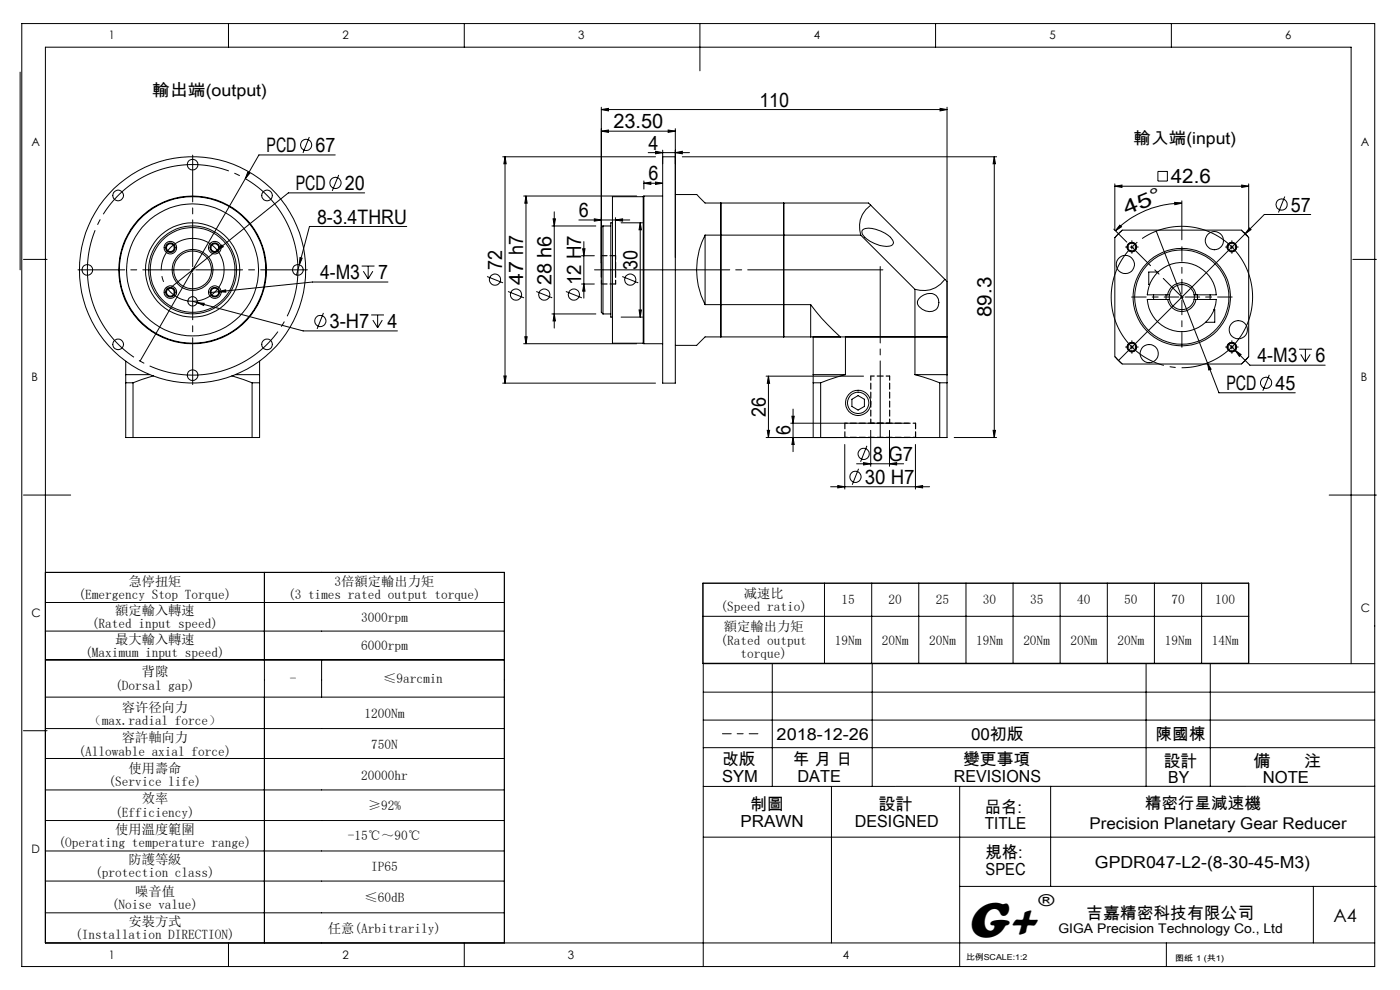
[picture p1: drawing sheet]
<svg xmlns="http://www.w3.org/2000/svg" width="297mm" height="210mm" viewBox="0 0 297 210" stroke-linecap="round" stroke-linejoin="round" font-family="sans-serif">
<g fill="none" stroke="#000" stroke-width=".21">
<path d="M4.3 15.3v41.9M4.6 5h287v200h-287zM48.5 5v5M98.5 5v5M148.5 5v10M198.5 5v5M248.5 5v5M52 37.9l-22.3 38.7M52.6 36.5l.4 .3-1 1.1zM65.6 29.1l-1.3 3.3M71.1 32.9h-16.2l-2.9 5M71.9 37.1l-1.4 3.4"/>
<path d="M106.6 33.3h32.5M107.1 33.3v48M107.1 33.3l.3 1.4h-.5zM127.6 23.2l1.5-.2v.5zM127.6 27.8l1.5-.2v.5zM127.6 22.7v36.1M127.6 23.2h73.3M127.6 27.8h15.7M136.6 38.9l1.5-.3v.5zM136.6 38.4v1.7M136.6 38.9h4M137.5 32.4h8.8"/>
<path d="M139.1 32.1l1.5 .3-1.5 .2zM139.1 38.6l1.5 .3-1.5 .2zM140.6 33.3h2.7v48h-2.7zM140.6 31.8v2.9M141.7 27.6l1.6 .2-1.6 .3zM143.3 32.4l1.4-.3v.5zM143.3 27.3v27.3M144.7 33.3h66.7M199.4 23l1.5 .2-1.5 .3zM200.9 22.7v57M210.9 33.3v59.5M210.9 33.3l.3 1.4h-.5z"/>
<path d="M236.5 39.5l1.5-.2v.4zM236.5 39v9.9M236.5 39.5h28.4M245.6 36.4h2v2h-2zM263.4 39.3l1.5 .2-1.5 .2zM264.9 39v9.9M5 55h5M40.5 57.2h.7M40.9 56.9v.7M47.1 52l.3 .3-1.4 .8zM63.5 56.2l-.6 2.1M63.6 54.6l.5 .2-.6 1.4z"/>
<path d="M76.7 56.4h2.7M77.1 57.5l1 1.7M77.4 40.9h-16.2l-25.5 20.5M78.1 56.4v2.8M79.1 57.5l-1 1.7M82.3 59.8h-16l-19.9 2.1M86.3 48h-20.6l-2.2 8.2M103.3 58.7l3.4 1.3M111.1 41.6h24M111.6 41.6v31.3M111.6 41.6l.2 1.5h-.5zM117.1 47.9h9.3"/>
<path d="M117.3 46.4h.5l-.2 1.5zM117.6 44.9v24.7M122.8 46.7h10.8M123.4 54.2h2.7M123.6 52.8h.5l-.2 1.4zM123.9 51.3v11.9M126.1 46.4l1.5 .3-1.5 .2zM127.9 47.9v18.7M127.9 47.9l-.3 .4v17.3a.86 .86 0 0 0 .3 1M127.9 47.9h1.7M129.9 47.3h-.3v20h.3M130.6 46.7l1.5-.3v.5z"/>
<path d="M130.6 46.2v12.6M131.8 47.3h4.5M132 58.7l3.4 1.3M135.8 47.3v20M135.8 47.3l.3 1.4h-.5zM136.5 41.7v31.1M136.5 41.7h-6.6v31.1h6.6M136.6 41.6v31.3M136.6 41.6h4M136.6 41.6l-.1 .1M143.3 41.3h4.5l1.8 1.8h34.7l.4 .4M149.6 49.9a16 16 0 0 0 0 14.7"/>
<path d="M149.6 49.9h33M149.6 49.9v14.7M152.9 43.1v28.4M166.3 43.1v28.4M182.6 49.9l11.5 11.5M183 48.7a2.76 2.76 0 0 1 2.8-.1 4.9 4.9 0 0 1 3.7 2.9 .87 .87 0 0 1-.8 .7 6.9 6.9 0 0 1-5.7-2.4 .86 .86 0 0 1 0-1.1zM184.7 43.5a5.5 5.5 0 0 0-2.1 6.4M184.7 43.5l15.7 15.8M200.4 59.3a5.5 5.5 0 0 1-6.3 2.1M200.4 59.3l.5 .4M236.3 48.6l2.7 2.8M237.2 49.6l.9-.8h25.2l.5 .4 1.1 1.2v25.3l-.6 .7-1 .8h-25.2l-.4-.3-1.2-1.2v-25.3z"/>
<path d="M237.6 47.8l.3 .3-1.3 .9zM238.1 48.8l-1.6 1.6M239.1 52.7a.99 .99 0 0 1 .9-1.3 .99 .99 0 0 1 1.1 1.1 .99 .99 0 0 1-1.2 .9M239.8 52.4h.7M240.1 52.1v.7M245.3 49l10.9 28M245.7 57.7h-2v2.7h.2M249.2 42.9l1.5 .2-1.5 .3zM250.7 43.1a19.8 19.8 0 0 0-14.1 5.9M250.7 42.6v8.3M260.4 52.7a1 1 0 0 1 .8-1.3 1 1 0 0 1 1.1 1.1 1 1 0 0 1-1.2 .9M261 52.4h.7"/>
<path d="M261.3 52.1v.7M263.3 48.8l1.6 1.6M264.2 49.6l-26.9 26.9M265 48.4l.4 .3-1.2 .9zM272.6 41.7l-1.4 3.4M278.1 45.5h-9.9l-4 4.1M287 55h5M26.7 79.5h5.1M26.7 79.5v1.7M26.7 76.6v2.9M32.6 79.7l-4.4 1.5M40.9 63.9l.9 .3"/>
<path d="M41.8 64.2l1.5 .1-.1 .5zM41.8 64.2l22.5 6h20M46.4 61.9l1.5-.4v.5zM46.4 61.9l-1.7 .1M49.2 79.7l4.3 1.5M50 79.5h5.1M55.1 79.5v1.7M55.1 76.6v2.9M68.6 66.4l-1.3 3.4M78.7 66.8h2.8M79.1 67.9l1 1.6M80.1 66.8v2.7"/>
<path d="M81.1 67.9l-1 1.6M106.9 79.8h.5l-.3 1.5zM107.8 61.8l3.4 1.4M111.1 72.9h24M111.3 71.4h.5l-.2 1.5zM113.8 61.8l3.4 1.4M117.1 66.6h9.3M117.6 66.6l.2 1.5h-.5zM120.1 61.8l3.3 1.4M123.4 60.2h2.7M123.9 60.2l.2 1.6h-.5zM127.9 66.6h1.7"/>
<path d="M131.8 67.3h4.5M135.6 65.7h.5l-.3 1.6zM136.5 72.8l.1 .1M136.6 72.9h4M149.6 64.6h22.4M162.5 79.8h20.7M163 79.8v13M163 79.8l.3 1.5h-.5zM172 71.5h-22.4l-1.8 1.7-4.5 .1M172 64.6v6.9M172 64.6a42.6 42.6 0 0 0 6.3 6.9M172 71.5h6.3"/>
<path d="M172.5 79.5h6.9M172.5 79.5v1.7M178.3 71.5h22.6M178.3 71.5h-5.8v8M179.4 79.5l-5.3 1.7M179.4 71.5v8M194.1 79.5h6.8v1.7M194.1 79.5l5.3 1.7M194.1 61.4v18.1M195 63.3a2.58 2.58 0 0 1 3.8-.4 2 2 0 0 1 0 2.4 2 2 0 0 1-2.4 .7 2.19 2.19 0 0 1-1.8-1.8zM236.5 75.7l.8 .8M237.3 76.5l.8 .7"/>
<path d="M239.1 73.9a1 1 0 0 1 .9-1.3 1 1 0 0 1 1.1 1.1 1 1 0 0 1-1.2 .9M239.8 73.6h.7M240.1 73.3v.7M244.7 62.5v1M247.4 62.5v1M247.7 63.5h-4.3a7.3 7.3 0 0 0 7.3 6.9 7.3 7.3 0 0 0 7.3-6.9h-4.3M247.7 63.5a3.1 3.1 0 0 0 3 2.6 3.1 3.1 0 0 0 3-2.6M247.7 62.5h-4.3a7.3 7.3 0 0 1 7.3-6.8 7.3 7.3 0 0 1 7.3 6.8h-4.3M247.7 62.5a3.1 3.1 0 0 1 3-2.5 3.1 3.1 0 0 1 3 2.5M247.7 63.5h.4M247.7 62.5h.4M248.1 63.5a2.66 2.66 0 0 0 2.6 2.2 2.66 2.66 0 0 0 2.6-2.2"/>
<path d="M248.1 62.5a2.65 2.65 0 0 1 2.6-2.1 2.65 2.65 0 0 1 2.6 2.1M248.1 62.5v1M250.4 63h.6M250.7 62.7v.7M253.3 63.5h.4M253.3 62.5h.4M253.3 62.5v1M254 62.5v1M256.2 77l.7 1.3-.5 .2zM256.2 77l2.4 6.3h16.2M256.7 62.5v1M257.5 65.7h.2v2.7h-2"/>
<path d="M260.4 73.9a1.01 1.01 0 0 1 .8-1.3 1.01 1.01 0 0 1 1.1 1.1 1.01 1.01 0 0 1-1.2 .9M260.6 72.9l1.4 1.4M261 73.6h.7M261.3 73.3v.7M262 74.3l1.3 .9-.4 .4zM262 74.3l3.1 3.2h16M264.9 75.7l-1.6 1.5M269.3 79.5l-1.4 3.4M275.6 74.1h2.7M275.9 75.2l1 1.6M276.9 74.1v2.7M278 75.2l-1.1 1.6"/>
<path d="M26.7 81.2h1.5M26.7 81.2v11.6h1.5M28.2 92.8h25.3M28.2 81.2v11.6M53.5 81.2h1.6M53.5 81.2v11.6M55.1 81.2v11.6h-1.6M106.6 81.3h32.5M162.5 92.8h36.9M162.8 91.3h.5l-.3 1.5zM167.7 89.8h25M168 88.3h.5l-.3 1.5z"/>
<path d="M168.2 86.8v9M168.2 92.8l.3 1.5h-.5zM172.5 81.2h1.6M172.5 81.2v11.6h1.6v-11.6M179.2 94.3v9.4M180.7 84.7l1.3-.8 1.4 .8v1.5l-1.4 .8-1.3-.8zM181.7 98.4h10M182.1 99.4l-1.3 3.4M183.2 98.1l1.5 .3-1.5 .2zM183.9 94.6l-1.3 3.4M184.7 91.3v7.6M188.7 98.4l1.5-.3v.5z"/>
<path d="M188.7 91.3v7.6M194.2 94.3v9.4M199.4 81.2h1.5M199.4 81.2v11.6M200.9 81.2v11.6h-1.5M202.4 92.8h9M210.7 91.3h.5l-.3 1.5zM5 105h10M176.2 103.2h21M177.7 103l1.5 .2-1.5 .3zM194.2 103.2l1.5-.2v.5zM282 105h10"/>
<path d="M9.6 121.4h97.4v78.6M9.6 127.8h97.4M9.6 133.9h97.4M9.6 140h97.4M56.1 121.4v78.6M68.2 140v7.9M149.1 123.7h115.8v17h-115.8zM149.1 130.7h115.8M174.9 123.7v17M184.9 123.7v17M194.9 123.7v17M204.9 123.7v17"/>
<path d="M214.9 123.7v17M224.9 123.7v17M234.9 123.7v17M244.9 123.7v17M254.9 123.7v17M5 155h5M9.6 147.9h97.4M9.6 154.5h97.4M149.2 152.7h142.4M149.2 146.8h142.4M149.2 158.6h142.4M163.8 140.8v26"/>
<path d="M185 140.8v26M243.1 140.8v26M256.8 140.8v26M286.6 140.8v-130.8h-277v190h282M291.6 140.8h-142.4v64.2M9.6 160.9h97.4M9.6 167.6h97.4M9.6 174.1h97.4M149.2 177.6h142.4M176.4 166.8v33.2M203.6 166.8v38.2M222.9 166.8v21.2"/>
<path d="M291.6 166.8h-142.4M9.6 180.5h97.4M9.6 186.9h97.4M9.6 193.6h97.4M203.6 188h88.4M278.6 188v12M48.5 200v5M98.5 200v5M247.4 200v5"/>
<circle cx="40.9" cy="34.9" r="1.13"/>
<circle cx="64.9" cy="30.7" r="1.2"/>
<circle cx="71.2" cy="38.8" r="1.18"/>
<circle cx="18.5" cy="57.3" r="1.13"/>
<circle cx="25.1" cy="41.5" r="1.14"/>
<circle cx="36.1" cy="52.6" r="1.01"/>
<circle cx="36.1" cy="52.5" r="1.33"/>
<circle cx="36.1" cy="52.5" r=".83"/>
<circle cx="40.8" cy="57.3" r="24"/>
<circle cx="40.9" cy="57.3" r="4.3"/>
<circle cx="40.9" cy="57.3" r="15.7"/>
<circle cx="40.9" cy="57.3" r="9"/>
<circle cx="40.9" cy="57.3" r="10"/>
<circle cx="40.9" cy="57.3" r="9.3"/>
<circle cx="40.9" cy="57.3" r="15.5"/>
<circle cx="40.9" cy="57.3" r="14"/>
<circle cx="40.9" cy="57.3" r="4"/>
<circle cx="45.6" cy="52.5" r=".82"/>
<circle cx="45.6" cy="52.6" r="1.03"/>
<circle cx="45.6" cy="52.5" r="1.34"/>
<circle cx="56.6" cy="41.5" r="1.14"/>
<circle cx="63.2" cy="57.3" r="1.13"/>
<circle cx="105" cy="59.3" r="1.19"/>
<circle cx="133.7" cy="59.3" r="1.19"/>
<circle cx="238.7" cy="56.1" r="1.92"/>
<circle cx="240.1" cy="52.4" r="1.01"/>
<circle cx="240.1" cy="52.4" r=".83"/>
<circle cx="257.6" cy="51" r="1.93"/>
<circle cx="261.3" cy="52.4" r=".84"/>
<circle cx="261.3" cy="52.4" r="1.02"/>
<circle cx="271.9" cy="43.4" r="1.19"/>
<circle cx="25.1" cy="73" r="1.14"/>
<circle cx="36.1" cy="62" r="1.01"/>
<circle cx="36.1" cy="62" r=".84"/>
<circle cx="36.1" cy="62" r="1.32"/>
<circle cx="40.8" cy="63.9" r=".99"/>
<circle cx="40.9" cy="79.6" r="1.13"/>
<circle cx="45.6" cy="62" r=".83"/>
<circle cx="45.6" cy="62" r="1.03"/>
<circle cx="45.6" cy="62" r="1.33"/>
<circle cx="56.6" cy="73" r="1.14"/>
<circle cx="68" cy="68.1" r="1.19"/>
<circle cx="109.5" cy="62.5" r="1.19"/>
<circle cx="115.5" cy="62.5" r="1.19"/>
<circle cx="121.7" cy="62.5" r="1.19"/>
<circle cx="240.1" cy="73.6" r=".83"/>
<circle cx="240.1" cy="73.6" r="1.01"/>
<circle cx="243.8" cy="75" r="1.93"/>
<circle cx="250.7" cy="63" r="10"/>
<circle cx="250.7" cy="63" r="10.3"/>
<circle cx="261.3" cy="73.6" r=".83"/>
<circle cx="261.3" cy="73.6" r="1.02"/>
<circle cx="262.7" cy="69.9" r="1.94"/>
<circle cx="182" cy="85.5" r="2.26"/>
<circle cx="182.1" cy="85.5" r="2.67"/>
<circle cx="183.2" cy="96.3" r="1.18"/>
<circle cx="268.6" cy="81.2" r="1.18"/>
<circle cx="181.5" cy="101.1" r="1.19"/>
</g>
<path d="M47.2 55.3a6.7 6.7 0 0 0-11.1-2.7 6.7 6.7 0 0 0 3 11.1 6.7 6.7 0 0 0 8.2-8.1l-.1-.3" fill="none" stroke="#000" stroke-width=".21" stroke-dasharray="30.5 1.3 1.3 1.3" stroke-dashoffset="11.4" stroke-linecap="butt"/>
<path d="M62.2 50.7a22.3 22.3 0 0 0-37.4-9 22.3 22.3 0 0 0 10.2 37.1 22.3 22.3 0 0 0 27.6-26.8l-.4-1.3" fill="none" stroke="#000" stroke-width=".21" stroke-dasharray="30.5 1.3 1.3 1.3" stroke-dashoffset="13.7" stroke-linecap="butt"/>
<path d="M265.1 58.6a15 15 0 0 0-25.1-6.1 15 15 0 0 0 6.6 24.9 15 15 0 0 0 18.8-17.7l-.3-1.1" fill="none" stroke="#000" stroke-width=".21" stroke-dasharray="30.5 1.3 1.3 1.3" stroke-dashoffset="2.4" stroke-linecap="butt"/>
<path d="M40.2 57.2h-23.7M40.9 56.6v-23.7M40.9 57.9v23.7M41.5 57.2h23.7" fill="none" stroke="#000" stroke-width=".21" stroke-dasharray="30.5 1.3 1.3 1.3" stroke-dashoffset="20.6"/>
<path d="M187.3 57.2h-61.2" fill="none" stroke="#000" stroke-width=".21" stroke-dasharray="30.5 1.3 1.3 1.3" stroke-dashoffset="1.8"/>
<path d="M186.7 92.8v-36.3" fill="none" stroke="#000" stroke-width=".21" stroke-dasharray="30.5 1.3 1.3 1.3" stroke-dashoffset="14.3"/>
<path d="M240.1 52.4l10.6 10.6" fill="none" stroke="#000" stroke-width=".21" stroke-dasharray="30.5 1.3 1.3 1.3" stroke-dashoffset="24.9"/>
<path d="M153.3 155.6h7.5" fill="none" stroke="#000" stroke-width=".21" stroke-dasharray="30.5 1.3 1.3 1.3" stroke-dashoffset="28.6"/>
<path d="M127.6 54.2h3M127.6 60.2h3M179.2 89.8v3M194.2 89.8v3" fill="none" stroke="#000" stroke-width=".25" stroke-dasharray="1.3 .6" stroke-dashoffset=".1"/>
<path d="M127.6 54.2v6M130.6 54.2v6M184.7 79.8h4M184.7 89.8h4" fill="none" stroke="#000" stroke-width=".25" stroke-dasharray="1.3 .6" stroke-dashoffset=".5"/>
<path d="M184.7 79.8v10M188.7 79.8v10" fill="none" stroke="#000" stroke-width=".25" stroke-dasharray="1.3 .6" stroke-dashoffset=".4"/>
<path d="M179.2 89.8h15M179.2 92.8h15" fill="none" stroke="#000" stroke-width=".25" stroke-dasharray="1.3 .6" stroke-dashoffset=".8"/>
<g fill="none" stroke="#000" stroke-width=".21" stroke-dasharray="30.5 1.3 1.3 1.3">
<path d="M239.5 52.4h-.7M240.1 51.7v-.7M240.1 53.1v.6M240.8 52.4h.7M260.7 52.4h-.7M261.3 51.7v-.7M261.3 53.1v.6M262 52.4h.7M239.5 73.6h-.7M240.1 72.9v-.6M240.1 74.3v.7M240.8 73.6h.7"/>
<path d="M260.7 73.6h-.7M261.3 72.9v-.6M261.3 74.3v.7M262 73.6h.7"/>
</g>
<path d="M250.1 63h-10M250.7 62.3v-10M250.7 63.7v10M251.4 63h10" fill="none" stroke="#000" stroke-width=".21" stroke-dasharray="30.5 1.3 1.3 1.3" stroke-dashoffset="27.4"/>
<g fill="#000">
<path d="M262 74.3l1.3 .9-.4 .4z"/>
<path d="M127.6 23.2l1.5-.2v.5zM199.4 23l1.5 .2-1.5 .3zM127.6 27.8l1.5-.2v.5zM141.7 27.6l1.6 .2-1.6 .3zM139.1 32.1l1.5 .3-1.5 .2zM143.3 32.4l1.4-.3v.5zM136.6 38.9l1.5-.3v.5zM139.1 38.6l1.5 .3-1.5 .2z"/>
<path d="M210.9 33.3l.3 1.4h-.5zM210.7 91.3h.5l-.3 1.5zM117.3 46.4h.5l-.2 1.5zM117.6 66.6l.2 1.5h-.5zM135.8 47.3l.3 1.4h-.5zM135.6 65.7h.5l-.3 1.6z"/>
<path d="M263.4 39.3l1.5 .2-1.5 .2zM236.5 39.5l1.5-.2v.4z"/>
<path d="M123.6 52.8h.5l-.2 1.4zM123.9 60.2l.2 1.6h-.5zM168 88.3h.5l-.3 1.5zM168.2 92.8l.3 1.5h-.5z"/>
<path d="M126.1 46.4l1.5 .3-1.5 .2zM130.6 46.7l1.5-.3v.5zM177.7 103l1.5 .2-1.5 .3zM194.2 103.2l1.5-.2v.5zM183.2 98.1l1.5 .3-1.5 .2zM188.7 98.4l1.5-.3v.5zM52.6 36.5l-.6 1.4 1-1.1zM47.1 52l-1.1 1.1 1.4-.8zM256.2 77l.2 1.5 .5-.2z"/>
<path d="M249.2 42.9l1.5 .2-1.5 .3zM237.6 47.8l.3 .3-1.3 .9z"/>
<path d="M41.8 64.2l1.4 .6 .1-.5zM63.6 54.6l-.1 1.6 .6-1.4zM46.4 61.9l1.5 .1v-.5zM265 48.4l-.8 1.2 1.2-.9z"/>
<path d="M106.9 79.8h.5l-.3 1.5zM107.1 33.3l.3 1.4h-.5zM111.3 71.4h.5l-.2 1.5zM111.6 41.6l.2 1.5h-.5z"/>
<path d="M162.8 91.3h.5l-.3 1.5zM163 79.8l.3 1.5h-.5z"/>
</g>
<text font-size="11" x="205.1" y="198.7">G+</text>
<g font-size="4.2">
<text x="161.1" y="22.6">110</text>
<text x="130.1" y="27.2">23.50</text>
<text x="56.5" y="32.2">PCD</text>
<text x="66.9" y="32.2">67</text>
<text x="137.5" y="31.7">4</text>
<text x="62.8" y="40.3">PCD</text>
<text x="73.1" y="40.3">20</text>
<text x="137.5" y="38.3">6</text>
<text x="248.4" y="38.9">42.6</text>
<text x="67.3" y="47.4">8-3.4THRU</text>
<text x="122.8" y="46">6</text>
<text x="239" y="45.7" transform="rotate(-23 239 45.7)">4 5 °</text>
<text x="273.9" y="44.9">57</text>
<text x="67.9" y="59.2">4-M3</text>
<text x="80.2" y="59.2">7</text>
<text x="106.6" y="57.3" transform="rotate(-90 106.6 57.3)">72</text>
<text x="135.2" y="57.3" transform="rotate(-90 135.2 57.3)">30</text>
<text x="111" y="60.5" transform="rotate(-90 111 60.5)">47 h7</text>
<text x="117" y="60.5" transform="rotate(-90 117 60.5)">28 h6</text>
<text x="123.3" y="60.5" transform="rotate(-90 123.3 60.5)">12 H7</text>
<text x="69.9" y="69.6">3-H7</text>
<text x="82.2" y="69.6">4</text>
<text x="210.3" y="67.2" transform="rotate(-90 210.3 67.2)">89.3</text>
<text x="266.8" y="76.9">4-M3</text>
<text x="279" y="76.9">6</text>
<text x="260.2" y="82.7">PCD</text>
<text x="270.6" y="82.7">45</text>
<text x="162.4" y="88.4" transform="rotate(-90 162.4 88.4)">26</text>
<text x="167.7" y="92.3" transform="rotate(-90 167.7 92.3)">6</text>
<text x="185.2" y="97.8">8 G7</text>
<text x="183.5" y="102.6">30 H7</text>
</g>
<text font-size="3.9" x="282.9" y="195.5">A4</text>
<g font-size="3.5">
<text x="32.3" y="20.4">輸出端(output)</text>
<text x="240.5" y="30.5">輸入端(input)</text>
<text x="164.8" y="157">2018-12-26</text>
<text x="206" y="157">00初版</text>
<text x="245.2" y="157">陳國棟</text>
<text x="153.2" y="162.3">改版</text>
<text x="153.2" y="165.8">SYM</text>
<text x="168.2" y="162.3">年 月 日</text>
<text x="169.2" y="165.8">DATE</text>
<text x="202.4" y="165.8">REVISIONS</text>
<text x="204.3" y="162.3">變更事項</text>
<text x="246.9" y="162.6">設計</text>
<text x="247.9" y="166.1">BY</text>
<text x="265.9" y="162.6">備</text>
<text x="267.9" y="166.1">NOTE</text>
<text x="276.6" y="162.6">注</text>
<text x="159.1" y="171.9">制圖</text>
<text x="186.4" y="171.9">設計</text>
<text x="208.9" y="172.4">品名:</text>
<text x="157.1" y="175.4">PRAWN</text>
<text x="181.3" y="175.4">DESIGNED</text>
<text x="208.9" y="175.9">TITLE</text>
<text x="209.1" y="182.1">規格:</text>
<text x="209.1" y="185.6">SPEC</text>
<text x="232.3" y="184.2">GPDR047-L2-(8-30-45-M3)</text>
<text x="220.3" y="192.2">®</text>
<text x="230.5" y="194.8">吉嘉精密科技有限公司</text>
</g>
<g font-size="3.4">
<text x="242.9" y="171.6">精密行星減速機</text>
<text x="231.1" y="175.9">Precision Planetary Gear Reducer</text>
</g>
<g font-size="2.8">
<text x="27.2" y="124.2">急停扭矩</text>
<text x="71" y="124.2">3倍額定輸出力矩</text>
<text x="16.7" y="127">(Emergency Stop Torque)</text>
<text x="24.4" y="130.4">額定輸入轉速</text>
<text x="61.1" y="127">(3 times rated output torque)</text>
<text x="76.6" y="131.8">3000rpm</text>
<text x="152.9" y="129.6">(Speed ratio)</text>
<text x="157.8" y="126.8">减速比</text>
<text x="178.5" y="128.2">15</text>
<text x="188.5" y="128.2">20</text>
<text x="198.5" y="128.2">25</text>
<text x="208.5" y="128.2">30</text>
<text x="218.5" y="128.2">35</text>
<text x="228.5" y="128.2">40</text>
<text x="238.5" y="128.2">50</text>
<text x="248.5" y="128.2">70</text>
<text x="257.8" y="128.2">100</text>
<text x="19.5" y="133.3">(Rated input speed)</text>
<text x="24.4" y="136.5">最大輸入轉速</text>
<text x="76.6" y="137.9">6000rpm</text>
<text x="152.9" y="136.7">(Rated output</text>
<text x="153.6" y="133.9">額定輸出力矩</text>
<text x="177.1" y="136.7">19Nm</text>
<text x="187.1" y="136.7">20Nm</text>
<text x="197.1" y="136.7">20Nm</text>
<text x="207.1" y="136.7">19Nm</text>
<text x="217.1" y="136.7">20Nm</text>
<text x="227.1" y="136.7">20Nm</text>
<text x="237.1" y="136.7">20Nm</text>
<text x="247.1" y="136.7">19Nm</text>
<text x="257.1" y="136.7">14Nm</text>
<text x="18.1" y="139.3">(Maximum input speed)</text>
<text x="30.1" y="143.5">背隙</text>
<text x="157.1" y="139.5">torque)</text>
<text x="24.4" y="146.3">(Dorsal gap)</text>
<text x="61.5" y="144.9">-</text>
<text x="81.3" y="144.9">≤9arcmin</text>
<text x="18.8" y="153.8">（max.radial force）</text>
<text x="25.8" y="151">容许径向力</text>
<text x="77.3" y="152.4">1200Nm</text>
<text x="16.7" y="160.3">(Allowable axial force)</text>
<text x="25.8" y="157.5">容許軸向力</text>
<text x="78.7" y="158.9">750N</text>
<text x="23" y="166.8">(Service life)</text>
<text x="27.2" y="164">使用壽命</text>
<text x="76.6" y="165.4">20000hr</text>
<text x="24.4" y="173.2">(Efficiency)</text>
<text x="30.1" y="170.4">效率</text>
<text x="78" y="171.8">≥92%</text>
<text x="12.4" y="179.7">(Operating temperature range)</text>
<text x="24.4" y="176.9">使用溫度範圍</text>
<text x="73.8" y="178.3">-15℃～90℃</text>
<text x="27.2" y="183.3">防護等級</text>
<text x="78.7" y="184.7">IP65</text>
<text x="20.2" y="186.1">(protection class)</text>
<text x="28.7" y="190">噪音值</text>
<text x="77.3" y="191.4">≤60dB</text>
<text x="23.7" y="192.8">(Noise value)</text>
<text x="27.2" y="196.4">安裝方式</text>
<text x="69.6" y="197.8">任意(Arbitrarily)</text>
<text x="224.5" y="197.8">GIGA Precision Technology Co., Ltd</text>
<text x="16" y="199.2">(Installation DIRECTION)</text>
</g>
<g font-size="2.5">
<text x="23.1" y="8.4">1</text>
<text x="72.7" y="8.4">2</text>
<text x="122.7" y="8.4">3</text>
<text x="172.7" y="8.4">4</text>
<text x="222.7" y="8.4">5</text>
<text x="272.7" y="8.4">6</text>
<text x="6.7" y="30.9">A</text>
<text x="288.7" y="30.9">A</text>
<text x="6.7" y="80.9">B</text>
<text x="288.7" y="80.9">B</text>
<text x="6.7" y="130.9">C</text>
<text x="288.7" y="129.9">C</text>
<text x="6.7" y="180.9">D</text>
<text x="23.1" y="203.4">1</text>
<text x="72.7" y="203.4">2</text>
<text x="120.5" y="203.4">3</text>
<text x="178.8" y="203.4">4</text>
</g>
<g font-size="1.7">
<text x="204.9" y="203.7">比例SCALE:1:2</text>
<text x="249.3" y="203.8">图纸 1 (共1)</text>
</g>
</svg>
